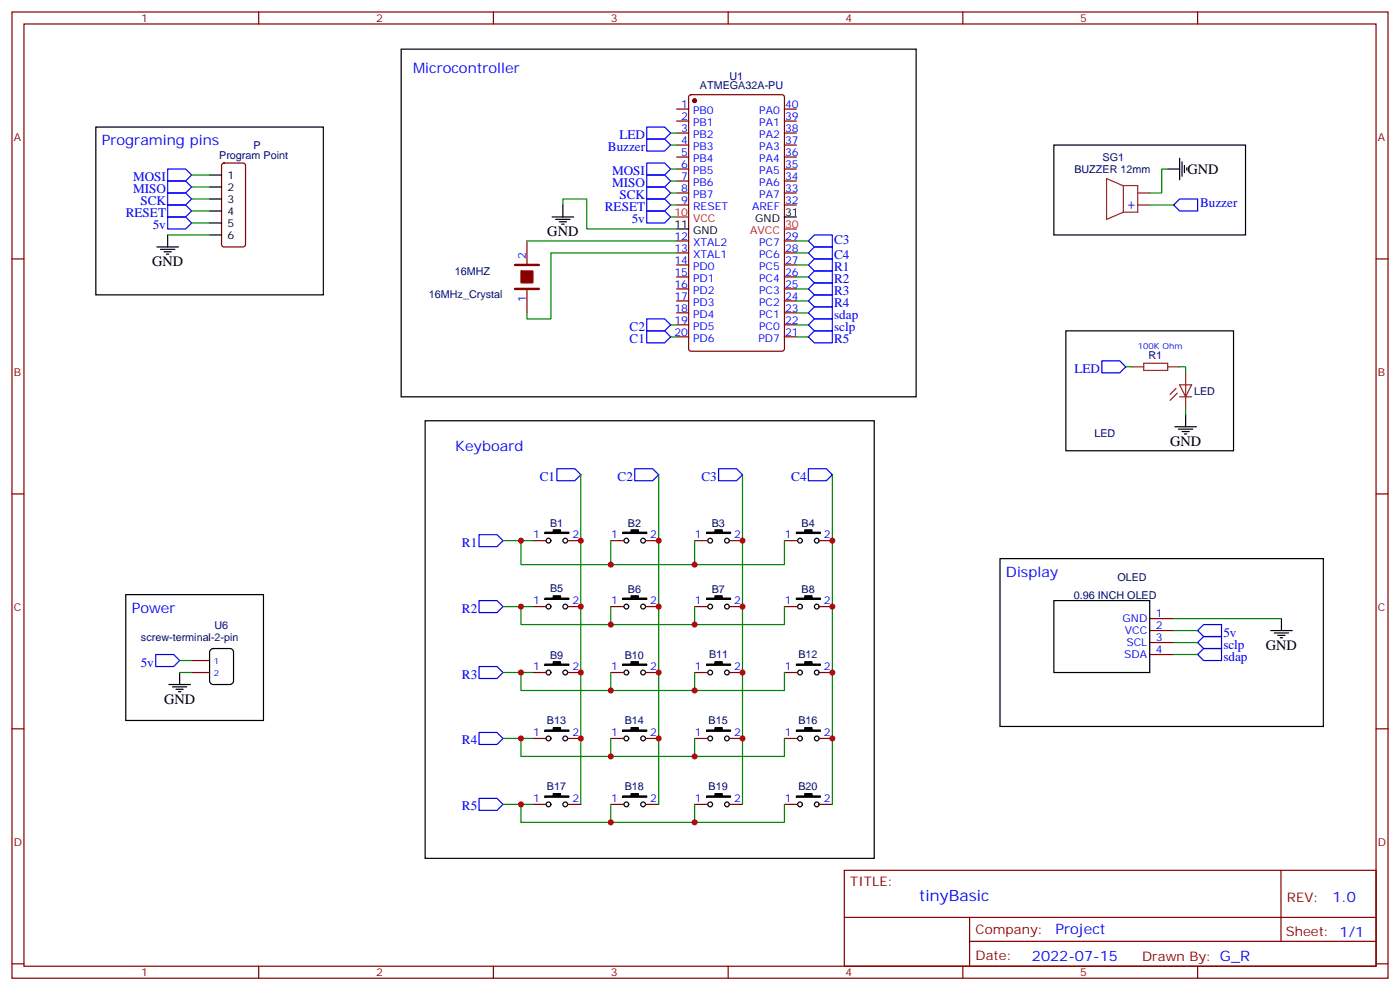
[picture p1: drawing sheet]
<svg xmlns="http://www.w3.org/2000/svg" width="412mm" height="292mm" viewBox="0 0 412 292" stroke-linecap="round" stroke-linejoin="round" font-family="sans-serif">
<g fill="none" stroke="#870000" stroke-width=".35">
<path d="M3.5 3.5h405.4v284.4h-405.4zM7.1 7.1h398.2v277.2h-398.2zM76.2 3.5v3.6M145.3 3.5v3.6M214.5 3.5v3.6M283.6 3.5v3.6M352.8 3.5v3.6M199.3 32.1h3.5M199.3 35.6h3.5M199.3 39.2h3.5M203.1 28.1l.5-.2h26.8l.6 .4 .1 74.4-.5 .6-27 .1-.7-.5-.1-74.3zM231.1 32.1h3.5"/>
<path d="M231.1 35.6h3.5M231.1 39.2h3.5M65.5 48.2l.5-.2h5.6l.7 .4v23.6l-.4 .6-5.9 .1-.7-.5v-23.5zM199.3 42.7h3.5M199.3 46.2h3.5M199.3 49.7h3.5M199.3 53.3h3.5M199.3 56.8h3.5M231.1 42.7h3.5M231.1 46.2h3.5M231.1 49.7h3.5M231.1 53.3h3.5"/>
<path d="M231.1 56.8h3.5M3.5 76.2h3.6M199.3 60.3h3.5M199.3 70.9h3.5M199.3 74.4h3.5M199.3 78h3.5M231.1 60.3h3.5M231.1 70.9h3.5M231.1 74.4h3.5M231.1 78h3.5M405.3 76.2h3.6M199.3 81.5h3.5"/>
<path d="M199.3 85h3.5M199.3 88.5h3.5M199.3 92.1h3.5M199.3 95.6h3.5M199.3 99.1h3.5M231.1 81.5h3.5M231.1 85h3.5M231.1 88.5h3.5M231.1 92.1h3.5M231.1 95.6h3.5M231.1 99.1h3.5M3.5 145.3h3.6"/>
<path d="M157 159.1h3.9M167.2 159.1h3.9M179.9 159.1h3.9M190.1 159.1h3.9M204.6 159.1h3.9M214.8 159.1h3.9M231.1 159.1h3.8M241.3 159.1h3.9M405.3 145.3h3.6M157 178.5h3.9M167.2 178.5h3.9M179.9 178.5h3.9"/>
<path d="M190.1 178.5h3.9M204.6 178.5h3.9M214.8 178.5h3.9M231.1 178.5h3.8M241.3 178.5h3.9M56.4 194.4h5.3M56.4 197.9h5.3M157 197.9h3.9M167.2 197.9h3.9M179.9 197.9h3.9M190.1 197.9h3.9M204.6 197.9h3.9"/>
<path d="M214.8 197.9h3.9M231.1 197.9h3.8M241.3 197.9h3.9M338.7 182h7M338.7 185.6h7M338.7 189.1h7M338.7 192.6h7M3.5 214.5h3.6M157 217.3h3.9M167.2 217.3h3.9M179.9 217.3h3.9M190.1 217.3h3.9"/>
<path d="M204.6 217.3h3.9M214.8 217.3h3.9M231.1 217.3h3.8M241.3 217.3h3.9M405.3 214.5h3.6M157 236.7h3.9M167.2 236.7h3.9M179.9 236.7h3.9M190.1 236.7h3.9M204.6 236.7h3.9M214.8 236.7h3.9M231.1 236.7h3.8"/>
<path d="M241.3 236.7h3.9M248.7 256.1h156.6v28.2h-156.6zM377.3 256.1v20.9M248.7 270h156.5M285.6 277h119.6M285.6 270v14.1M3.5 283.6h3.6M76.2 284.3v3.6M145.3 284.3v3.6M214.5 284.3v3.6M283.6 284.3v3.6M352.8 284.3v3.6"/>
<path d="M405.3 283.6h3.6"/>
</g>
<circle cx="204.6" cy="29.6" r=".53" fill="#870000" stroke="#870000" stroke-width=".35"/>
<path d="M199.3 63.9h3.5M231.1 67.4h3.5" fill="none" stroke="#f00" stroke-width=".35"/>
<g fill="none" stroke="#000" stroke-width=".35">
<path d="M118.2 14.5h151.7v102.3h-151.7zM28.2 37.4h67v49.4h-67zM61.7 51.5h3.6M61.7 55h3.6M61.7 58.6h3.6M310.4 42.7h56.5v26.4h-56.5zM344 49.7h3.5M347.5 46.6v6.3M348.2 47.6v4.3M348.9 48.7v2.1M349.6 49.4v.7M46.2 72.7h6.4"/>
<path d="M47.3 73.4h4.2M48.3 74.1h2.1M49 74.8h.7M49.4 69.1v3.6M61.7 62.1h3.6M61.7 65.6h3.6M61.7 69.1h3.6M162.6 63.9h6.4M163.7 64.6h4.2M164.7 65.3h2.2M165.5 66h.7M165.8 60.3v3.6"/>
<path d="M199.3 67.4h3.5M231.1 63.9h3.5M314 97.4h49.4v35.2h-49.4zM125.2 123.8h132.3v128.8h-132.3zM346.1 125.6h6.3M347.1 126.3h4.3M348.2 127h2.1M348.9 127.7h.7M349.2 122.1v3.5M37 175h40.6v37h-40.6zM294.6 164.4h95.2v49.4h-95.2zM310.4 176.7h28.3v21.2h-28.3z"/>
<path d="M52.9 197.9v3.5M62 191.3l.8-.4h4.9l.9 .4 .2 .6v8.5l-.5 .8-.6 .2h-4.9l-.9-.4-.2-.6v-8.5zM374.3 185.6h6.3M375.4 186.3h4.2M376.4 187h2.1M377.1 187.7h.7M377.5 182v3.6M49.7 201.4h6.4M50.8 202.1h4.2M51.9 202.8h2.1M52.6 203.6h.7"/>
<circle cx="161.6" cy="159.1" r=".71"/>
<circle cx="166.5" cy="159.1" r=".71"/>
<circle cx="184.5" cy="159.1" r=".71"/>
<circle cx="189.4" cy="159.1" r=".71"/>
<circle cx="209.2" cy="159.1" r=".71"/>
<circle cx="214.1" cy="159.1" r=".71"/>
<circle cx="235.7" cy="159.1" r=".71"/>
<circle cx="240.6" cy="159.1" r=".71"/>
<circle cx="161.6" cy="178.5" r=".71"/>
<circle cx="166.5" cy="178.5" r=".71"/>
<circle cx="184.5" cy="178.5" r=".71"/>
<circle cx="189.4" cy="178.5" r=".71"/>
<circle cx="209.2" cy="178.5" r=".71"/>
<circle cx="214.1" cy="178.5" r=".71"/>
<circle cx="235.7" cy="178.5" r=".71"/>
<circle cx="240.6" cy="178.5" r=".71"/>
<circle cx="161.6" cy="197.9" r=".71"/>
<circle cx="166.5" cy="197.9" r=".71"/>
<circle cx="184.5" cy="197.9" r=".71"/>
<circle cx="189.4" cy="197.9" r=".71"/>
<circle cx="209.2" cy="197.9" r=".71"/>
<circle cx="214.1" cy="197.9" r=".71"/>
<circle cx="235.7" cy="197.9" r=".71"/>
<circle cx="240.6" cy="197.9" r=".71"/>
<circle cx="161.6" cy="217.3" r=".71"/>
<circle cx="166.5" cy="217.3" r=".71"/>
<circle cx="184.5" cy="217.3" r=".71"/>
<circle cx="189.4" cy="217.3" r=".71"/>
<circle cx="209.2" cy="217.3" r=".71"/>
<circle cx="214.1" cy="217.3" r=".71"/>
<circle cx="235.7" cy="217.3" r=".71"/>
<circle cx="240.6" cy="217.3" r=".71"/>
<circle cx="161.6" cy="236.7" r=".71"/>
<circle cx="166.5" cy="236.7" r=".71"/>
<circle cx="184.5" cy="236.7" r=".71"/>
<circle cx="189.4" cy="236.7" r=".71"/>
<circle cx="209.2" cy="236.7" r=".71"/>
<circle cx="214.1" cy="236.7" r=".71"/>
<circle cx="235.7" cy="236.7" r=".71"/>
<circle cx="240.6" cy="236.7" r=".71"/>
</g>
<path d="M153.5 79.8h3.4v3.4h-3.4z" fill="#900" stroke="#900" stroke-width=".35"/>
<path d="M151.7 78h7M151.7 85h7" fill="none" stroke="#900" stroke-width=".71"/>
<path d="M155.2 70.9v7.1M155.2 85v7.1" fill="none" stroke="#900" stroke-width=".35"/>
<g fill="none" stroke="#00f" stroke-width=".35">
<path d="M190.5 37.4h5.3l1.8 1.8-1.8 1.7h-5.3zM49.4 56.8h5.3l1.7 1.8-1.7 1.7h-5.3zM49.4 53.3h5.3l1.7 1.7-1.7 1.8h-5.3zM49.4 49.7h5.3l1.7 1.8-1.7 1.8h-5.3zM190.5 48h5.3l1.8 1.7-1.8 1.8h-5.3zM190.5 51.5h5.3l1.8 1.8-1.8 1.7h-5.3zM190.5 55h5.3l1.8 1.8-1.8 1.8h-5.3zM190.5 58.6h5.3l1.8 1.7-1.8 1.8h-5.3zM190.5 40.9h5.3l1.8 1.8-1.8 1.7h-5.3zM49.4 63.9h5.3l1.7 1.7-1.7 1.8h-5.3zM49.4 60.3h5.3l1.7 1.8-1.7 1.8h-5.3zM190.5 62.1h5.3l1.8 1.8-1.8 1.7h-5.3z"/>
<path d="M238.1 70.9l1.8-1.8h5.3v3.6h-5.3zM239.9 72.7h5.3v3.5h-5.3l-1.8-1.8zM239.9 79.7h5.3v3.6h-5.3l-1.8-1.8zM239.9 76.2h5.3v3.5h-5.3l-1.8-1.7zM345.7 60.3l1.8-1.7h5.3v3.5h-5.3zM190.5 93.8h5.3l1.8 1.8-1.8 1.8h-5.3zM190.5 97.4h5.3l1.8 1.7-1.8 1.8h-5.3zM239.9 90.3h5.3v3.5h-5.3l-1.8-1.7zM239.9 93.8h5.3v3.6h-5.3l-1.8-1.8zM239.9 97.4h5.3v3.5h-5.3l-1.8-1.8zM239.9 86.8h5.3v3.5h-5.3l-1.8-1.8zM239.9 83.3h5.3v3.5h-5.3l-1.8-1.8z"/>
<path d="M324.6 106.2h5.2l1.8 1.7-1.8 1.8h-5.2zM164 137.9h5.3l1.8 1.8-1.8 1.8h-5.3zM187 137.9h5.3l1.7 1.8-1.7 1.8h-5.3zM211.7 137.9h5.3l1.7 1.8-1.7 1.8h-5.3zM238.1 137.9h5.3l1.8 1.8-1.8 1.8h-5.3zM141.1 157.3h5.3l1.8 1.8-1.8 1.8h-5.3zM141.1 176.7h5.3l1.8 1.8-1.8 1.8h-5.3zM45.9 192.6h5.3l1.7 1.8-1.7 1.7h-5.3zM141.1 196.1h5.3l1.8 1.8-1.8 1.8h-5.3zM354.5 183.8h5.3v3.5h-5.3l-1.7-1.7zM354.5 187.3h5.3v3.6h-5.3l-1.7-1.8zM354.5 190.9h5.3v3.5h-5.3l-1.7-1.8z"/>
<path d="M141.1 215.5h5.3l1.8 1.8-1.8 1.8h-5.3zM141.1 234.9h5.3l1.8 1.8-1.8 1.8h-5.3z"/>
</g>
<g fill="none" stroke="#008700" stroke-width=".35">
<path d="M197.6 39.2h1.7M56.4 51.5h5.3M56.4 55h5.3M56.4 58.6h5.3M197.6 49.7h1.7M197.6 53.3h1.7M197.6 56.8h1.7M197.6 42.7h1.7M344 49.7h-1.8v7.1h-3.5M49.4 69.1h12.3M56.4 62.1h5.3M56.4 65.6h5.3"/>
<path d="M155.2 70.9h44.1M165.8 60.3v-1.7h7.1v8.8h26.4M197.6 60.3h1.7M197.6 63.9h1.7M199.3 74.4h-37v19.4h-7.1v-1.7M234.6 70.9h3.5M234.6 78h3.5M234.6 74.4h3.5M338.7 60.3h7M197.6 95.6h1.7M197.6 99.1h1.7M234.6 95.6h3.5"/>
<path d="M234.6 92.1h3.5M234.6 99.1h3.5M234.6 88.5h3.5M234.6 85h3.5M234.6 81.5h3.5M331.6 107.9h1.8M347.5 107.9h1.7v1.8M171.1 139.7v97M194 139.7v97M218.7 139.7v97M245.2 139.7v97M349.2 120.3v1.8"/>
<path d="M148.2 159.1h8.8M153.5 159.1v7.1h77.6v-7.1M179.9 159.1v7.1M204.6 159.1v7.1M148.2 178.5h8.8M153.5 178.5v5.3h77.6v-5.3M179.9 178.5v5.3M204.6 178.5v5.3M52.9 194.4h3.5M52.9 197.9h3.5M148.2 197.9h8.8M153.5 197.9v5.3h77.6v-5.3"/>
<path d="M179.9 197.9v5.3M204.6 197.9v5.3M345.7 192.6h7.1M345.7 189.1h7.1M345.7 185.6h7.1M345.7 182h31.8M148.2 217.3h8.8M153.5 217.3v5.3h77.6v-5.3M179.9 217.3v5.3M204.6 217.3v5.3M148.2 236.7h8.8M153.5 236.7v5.3h77.6v-5.3"/>
<path d="M179.9 236.7v5.3M204.6 236.7v5.3"/>
</g>
<g fill="none" stroke="#8c2424" stroke-width=".35">
<path d="M326 52.6l4.9 2.1v7.7l-4.9 2.2zM330.9 54.6h4.3M335.1 54.7v7.7h-4.2M335.1 56.8h3.6M335.1 60.3h3.6M333.4 107.9h3.5M336.9 106.9h7.1v2.1h-7.1zM344 107.9h3.5M346.4 114.3l-1.7 1.8M346.8 115.7l-2.1 2.1M347.5 113.2h3.5l-1.8 3.6zM347.5 116.8h3.5"/>
<path d="M349.2 109.7v10.6"/>
</g>
<g fill="#000" stroke="#000" stroke-width=".35">
<path d="M160.5 156.6h2.5v-.7h2.1v.7h2.5v.4h-7.1zM183.4 156.6h2.5v-.7h2.1v.7h2.5v.4h-7.1zM208.1 156.6h2.5v-.7h2.1v.7h2.5v.4h-7.1zM234.6 156.6h2.5v-.7h2.1v.7h2.5v.4h-7.1zM160.5 176h2.5v-.7h2.1v.7h2.5v.4h-7.1zM183.4 176h2.5v-.7h2.1v.7h2.5v.4h-7.1zM208.1 176h2.5v-.7h2.1v.7h2.5v.4h-7.1zM234.6 176h2.5v-.7h2.1v.7h2.5v.4h-7.1zM160.5 195.4h2.5v-.7h2.1v.7h2.5v.4h-7.1zM183.4 195.4h2.5v-.7h2.1v.7h2.5v.4h-7.1zM208.1 195.4h2.5v-.7h2.1v.7h2.5v.4h-7.1zM234.6 195.4h2.5v-.7h2.1v.7h2.5v.4h-7.1z"/>
<path d="M160.5 214.8h2.5v-.7h2.1v.7h2.5v.4h-7.1zM183.4 214.8h2.5v-.7h2.1v.7h2.5v.4h-7.1zM208.1 214.8h2.5v-.7h2.1v.7h2.5v.4h-7.1zM234.6 214.8h2.5v-.7h2.1v.7h2.5v.4h-7.1zM160.5 234.2h2.5v-.7h2.1v.7h2.5v.4h-7.1zM183.4 234.2h2.5v-.7h2.1v.7h2.5v.4h-7.1zM208.1 234.2h2.5v-.7h2.1v.7h2.5v.4h-7.1zM234.6 234.2h2.5v-.7h2.1v.7h2.5v.4h-7.1z"/>
</g>
<g fill="#c00">
<circle cx="171.1" cy="159.1" r=".88"/>
<circle cx="171.1" cy="178.5" r=".88"/>
<circle cx="171.1" cy="197.9" r=".88"/>
<circle cx="171.1" cy="217.3" r=".88"/>
<circle cx="194" cy="159.1" r=".88"/>
<circle cx="194" cy="178.5" r=".88"/>
<circle cx="194" cy="197.9" r=".88"/>
<circle cx="194" cy="217.3" r=".88"/>
<circle cx="218.7" cy="159.1" r=".88"/>
<circle cx="218.7" cy="178.5" r=".88"/>
<circle cx="218.7" cy="197.9" r=".88"/>
<circle cx="218.7" cy="217.3" r=".88"/>
<circle cx="153.5" cy="159.1" r=".88"/>
<circle cx="179.9" cy="166.2" r=".88"/>
<circle cx="204.6" cy="166.2" r=".88"/>
<circle cx="153.5" cy="178.5" r=".88"/>
<circle cx="179.9" cy="183.8" r=".88"/>
<circle cx="204.6" cy="183.8" r=".88"/>
<circle cx="153.5" cy="197.9" r=".88"/>
<circle cx="179.9" cy="203.2" r=".88"/>
<circle cx="204.6" cy="203.2" r=".88"/>
<circle cx="153.5" cy="217.3" r=".88"/>
<circle cx="179.9" cy="222.6" r=".88"/>
<circle cx="204.6" cy="222.6" r=".88"/>
<circle cx="153.5" cy="236.7" r=".88"/>
<circle cx="179.9" cy="242" r=".88"/>
<circle cx="204.6" cy="242" r=".88"/>
<circle cx="245.2" cy="159.1" r=".88"/>
<circle cx="245.2" cy="178.5" r=".88"/>
<circle cx="245.2" cy="197.9" r=".88"/>
<circle cx="245.2" cy="217.3" r=".88"/>
</g>
<text font-size="4.6" fill="#00f" x="270.8" y="265.1">tinyBasic</text>
<g font-size="4.2" fill="#00f">
<text x="121.7" y="21.5">Microcontroller</text>
<text x="30" y="42.7">Programing pins</text>
<text x="334.4" y="62.1" transform="rotate(-90 334.4 62.1)">+</text>
<text x="134.1" y="132.6">Keyboard</text>
<text x="296.3" y="169.7">Display</text>
<text x="38.8" y="180.3">Power</text>
<text x="392.5" y="265.4">1.0</text>
<text x="310.9" y="274.9">Project</text>
<text x="304" y="282.7">2022-07-15</text>
</g>
<g font-size="4.2">
<text x="349.8" y="51.2">GND</text>
<text x="161.2" y="69.5">GND</text>
<text x="44.8" y="78.3">GND</text>
<text x="344.7" y="131.2">GND</text>
<text x="372.9" y="191.2">GND</text>
<text x="48.3" y="207.1">GND</text>
</g>
<g font-size="3.9" fill="#00f">
<text x="182.4" y="40.9">LED</text>
<text x="179.1" y="44.4">Buzzer</text>
<text x="39.2" y="53.3">MOSI</text>
<text x="180.3" y="51.5">MOSI</text>
<text x="39.2" y="56.8">MISO</text>
<text x="180.3" y="55">MISO</text>
<text x="182.5" y="58.6">SCK</text>
<text x="37.1" y="63.9">RESET</text>
<text x="41.4" y="60.3">SCK</text>
<text x="178.2" y="62.1">RESET</text>
<text x="186.1" y="65.6">5v</text>
<text x="353.5" y="61">Buzzer</text>
<text x="45" y="67.4">5v</text>
<text x="245.7" y="71.8">C3</text>
<text x="245.7" y="76.2">C4</text>
<text x="245.7" y="83.3">R2</text>
<text x="245.7" y="79.7">R1</text>
<text x="245.7" y="86.8">R3</text>
<text x="245.7" y="93.8">sdap</text>
<text x="245.7" y="90.3">R4</text>
<text x="185.5" y="97.4">C2</text>
<text x="185.5" y="100.9">C1</text>
<text x="245.7" y="97.4">sclp</text>
<text x="245.7" y="100.9">R5</text>
<text x="316.5" y="109.7">LED</text>
<text x="159" y="141.5">C1</text>
<text x="181.9" y="141.5">C2</text>
<text x="206.6" y="141.5">C3</text>
<text x="233.1" y="141.5">C4</text>
<text x="136.1" y="160.9">R1</text>
<text x="136.1" y="180.3">R2</text>
<text x="360.4" y="187.3">5v</text>
<text x="360.4" y="190.9">sclp</text>
<text x="41.5" y="196.1">5v</text>
<text x="360.4" y="194.4">sdap</text>
<text x="136.1" y="199.7">R3</text>
<text x="136.1" y="219.1">R4</text>
<text x="136.1" y="238.5">R5</text>
</g>
<g font-size="3.9" fill="#800">
<text x="250.5" y="260.7">TITLE:</text>
<text x="379.1" y="265.4">REV:</text>
<text x="287.4" y="274.9">Company:</text>
<text x="378.7" y="275.5">Sheet: 1/1</text>
<text x="287.4" y="282.6">Date:</text>
<text x="336.4" y="282.7">Drawn By: G_R</text>
</g>
<g font-size="3.2" fill="#800">
<text x="41.6" y="6.5">1</text>
<text x="110.8" y="6.5">2</text>
<text x="179.9" y="6.5">3</text>
<text x="249.1" y="6.5">4</text>
<text x="318.2" y="6.5">5</text>
<text x="4.1" y="41.6">A</text>
<text x="405.9" y="41.6">A</text>
<text x="4.1" y="110.8">B</text>
<text x="405.9" y="110.8">B</text>
<text x="4.1" y="179.9">C</text>
<text x="405.9" y="179.9">C</text>
<text x="4.1" y="249.1">D</text>
<text x="405.9" y="249.1">D</text>
<text x="41.6" y="287.3">1</text>
<text x="110.8" y="287.3">2</text>
<text x="179.9" y="287.3">3</text>
<text x="249.1" y="287.3">4</text>
<text x="318.2" y="287.3">5</text>
</g>
<g font-size="3.2" fill="#000080">
<text x="214.9" y="23.6">U1</text>
<text x="206.2" y="26.2">ATMEGA32A-PU</text>
<text x="64.6" y="46.9">Program Point</text>
<text x="74.7" y="43.8">P</text>
<text x="324.8" y="47.4">SG1</text>
<text x="316.5" y="50.9">BUZZER 12mm</text>
<text x="133.9" y="80.8">16MHZ</text>
<text x="126.3" y="87.8">16MHz_Crystal</text>
<text x="338.3" y="105.6">R1</text>
<text x="351.7" y="116.2">LED</text>
<text x="322.4" y="128.5">LED</text>
<text x="162" y="155">B1</text>
<text x="185" y="155">B2</text>
<text x="209.7" y="155">B3</text>
<text x="236.1" y="155">B4</text>
<text x="329.2" y="170.9">OLED</text>
<text x="162" y="174.3">B5</text>
<text x="185" y="174.4">B6</text>
<text x="209.7" y="174.4">B7</text>
<text x="236.1" y="174.4">B8</text>
<text x="316.4" y="176.2">0.96 INCH OLED</text>
<text x="63.2" y="185">U6</text>
<text x="41.5" y="188.5">screw-terminal-2-pin</text>
<text x="162" y="193.8">B9</text>
<text x="184" y="193.8">B10</text>
<text x="208.9" y="193.7">B11</text>
<text x="235.2" y="193.8">B12</text>
<text x="161.1" y="213.2">B13</text>
<text x="184" y="213.2">B14</text>
<text x="208.7" y="213.1">B15</text>
<text x="235.2" y="213.2">B16</text>
<text x="161.1" y="232.6">B17</text>
<text x="184" y="232.6">B18</text>
<text x="208.7" y="232.6">B19</text>
<text x="235.2" y="232.6">B20</text>
</g>
<g font-size="3.2" fill="#00f">
<text x="200.7" y="31.8">1</text>
<text x="200.7" y="35.3">2</text>
<text x="204.2" y="33.5">PB0</text>
<text x="223.7" y="33.5">PA0</text>
<text x="231.2" y="35.3">39</text>
<text x="231.2" y="31.8">40</text>
<text x="200.7" y="38.8">3</text>
<text x="204.2" y="37">PB1</text>
<text x="204.2" y="40.6">PB2</text>
<text x="223.7" y="40.6">PA2</text>
<text x="223.7" y="37">PA1</text>
<text x="231.2" y="38.8">38</text>
<text x="200.7" y="42.3">4</text>
<text x="200.7" y="45.9">5</text>
<text x="204.2" y="44.1">PB3</text>
<text x="204.2" y="47.6">PB4</text>
<text x="223.7" y="47.6">PA4</text>
<text x="223.7" y="44.1">PA3</text>
<text x="231.2" y="45.9">36</text>
<text x="231.2" y="42.3">37</text>
<text x="200.7" y="49.4">6</text>
<text x="200.7" y="52.9">7</text>
<text x="204.2" y="51.2">PB5</text>
<text x="223.7" y="51.2">PA5</text>
<text x="231.2" y="52.9">34</text>
<text x="231.2" y="49.4">35</text>
<text x="200.7" y="56.4">8</text>
<text x="200.7" y="60">9</text>
<text x="204.2" y="54.7">PB6</text>
<text x="204.2" y="58.2">PB7</text>
<text x="223.7" y="58.2">PA7</text>
<text x="223.7" y="54.7">PA6</text>
<text x="231.2" y="60">32</text>
<text x="231.2" y="56.4">33</text>
<text x="204.2" y="61.7">RESET</text>
<text x="221.6" y="61.7">AREF</text>
<text x="198.6" y="70.6">12</text>
<text x="231.2" y="70.6">29</text>
<text x="154.9" y="76.2" transform="rotate(-90 154.9 76.2)">2</text>
<text x="198.6" y="74.1">13</text>
<text x="198.6" y="77.6">14</text>
<text x="204.2" y="72.3">XTAL2</text>
<text x="204.2" y="75.8">XTAL1</text>
<text x="223.6" y="75.8">PC6</text>
<text x="223.6" y="72.3">PC7</text>
<text x="231.2" y="77.6">27</text>
<text x="231.2" y="74.1">28</text>
<text x="198.6" y="81.1">15</text>
<text x="204.2" y="79.4">PD0</text>
<text x="204.2" y="82.9">PD1</text>
<text x="223.6" y="82.9">PC4</text>
<text x="223.6" y="79.4">PC5</text>
<text x="231.2" y="81.1">26</text>
<text x="154.9" y="88.8" transform="rotate(-90 154.9 88.8)">1</text>
<text x="198.6" y="84.7">16</text>
<text x="198.6" y="88.2">17</text>
<text x="204.2" y="86.4">PD2</text>
<text x="204.2" y="90">PD3</text>
<text x="223.6" y="90">PC2</text>
<text x="223.6" y="86.4">PC3</text>
<text x="231.2" y="88.2">24</text>
<text x="231.2" y="84.7">25</text>
<text x="198.6" y="91.7">18</text>
<text x="198.6" y="95.2">19</text>
<text x="204.2" y="93.5">PD4</text>
<text x="223.6" y="93.5">PC1</text>
<text x="231.2" y="95.2">22</text>
<text x="231.2" y="91.7">23</text>
<text x="198.6" y="98.8">20</text>
<text x="204.2" y="97">PD5</text>
<text x="204.2" y="100.5">PD6</text>
<text x="223.4" y="100.5">PD7</text>
<text x="223.6" y="97">PC0</text>
<text x="231.2" y="98.8">21</text>
<text x="157.1" y="158.4">1</text>
<text x="168.6" y="158.4">2</text>
<text x="180" y="158.4">1</text>
<text x="191.6" y="158.4">2</text>
<text x="204.7" y="158.4">1</text>
<text x="216.3" y="158.4">2</text>
<text x="231.2" y="158.4">1</text>
<text x="242.7" y="158.4">2</text>
<text x="157.1" y="177.8">1</text>
<text x="168.6" y="177.8">2</text>
<text x="180" y="177.8">1</text>
<text x="191.6" y="177.8">2</text>
<text x="204.7" y="177.8">1</text>
<text x="216.3" y="177.8">2</text>
<text x="231.2" y="177.8">1</text>
<text x="242.7" y="177.8">2</text>
<text x="330.7" y="183.1">GND</text>
<text x="340.4" y="181.7">1</text>
<text x="340.4" y="185.2">2</text>
<text x="331.4" y="186.6">VCC</text>
<text x="331.8" y="190.1">SCL</text>
<text x="340.4" y="188.7">3</text>
<text x="157.1" y="197.2">1</text>
<text x="168.6" y="197.2">2</text>
<text x="180" y="197.2">1</text>
<text x="191.6" y="197.2">2</text>
<text x="204.7" y="197.2">1</text>
<text x="216.3" y="197.2">2</text>
<text x="231.2" y="197.2">1</text>
<text x="242.7" y="197.2">2</text>
<text x="331.2" y="193.7">SDA</text>
<text x="340.4" y="192.3">4</text>
<text x="157.1" y="216.6">1</text>
<text x="168.6" y="216.6">2</text>
<text x="180" y="216.6">1</text>
<text x="191.6" y="216.6">2</text>
<text x="204.7" y="216.6">1</text>
<text x="216.3" y="216.6">2</text>
<text x="231.2" y="216.6">1</text>
<text x="242.7" y="216.6">2</text>
<text x="157.1" y="236">1</text>
<text x="168.6" y="236">2</text>
<text x="180" y="236">1</text>
<text x="191.6" y="236">2</text>
<text x="204.7" y="236">1</text>
<text x="216.3" y="236">2</text>
<text x="231.2" y="236">1</text>
<text x="242.7" y="236">2</text>
</g>
<g font-size="3.2">
<text x="67" y="52.6">1</text>
<text x="67" y="56.1">2</text>
<text x="67" y="59.6">3</text>
<text x="67" y="63.1">4</text>
<text x="222.5" y="65.3">GND</text>
<text x="231.2" y="63.5">31</text>
<text x="67" y="66.7">5</text>
<text x="67" y="70.2">6</text>
<text x="198.6" y="67">11</text>
<text x="204.2" y="68.8">GND</text>
</g>
<g font-size="3.2" fill="#f00">
<text x="198.6" y="63.5">10</text>
<text x="204.2" y="65.3">VCC</text>
<text x="221" y="68.8">AVCC</text>
<text x="231.2" y="67">30</text>
</g>
<g font-size="2.5" fill="#00f">
<text x="335.1" y="102.7">100K Ohm</text>
<text x="63" y="195.4">1</text>
<text x="63" y="199">2</text>
</g>
</svg>
